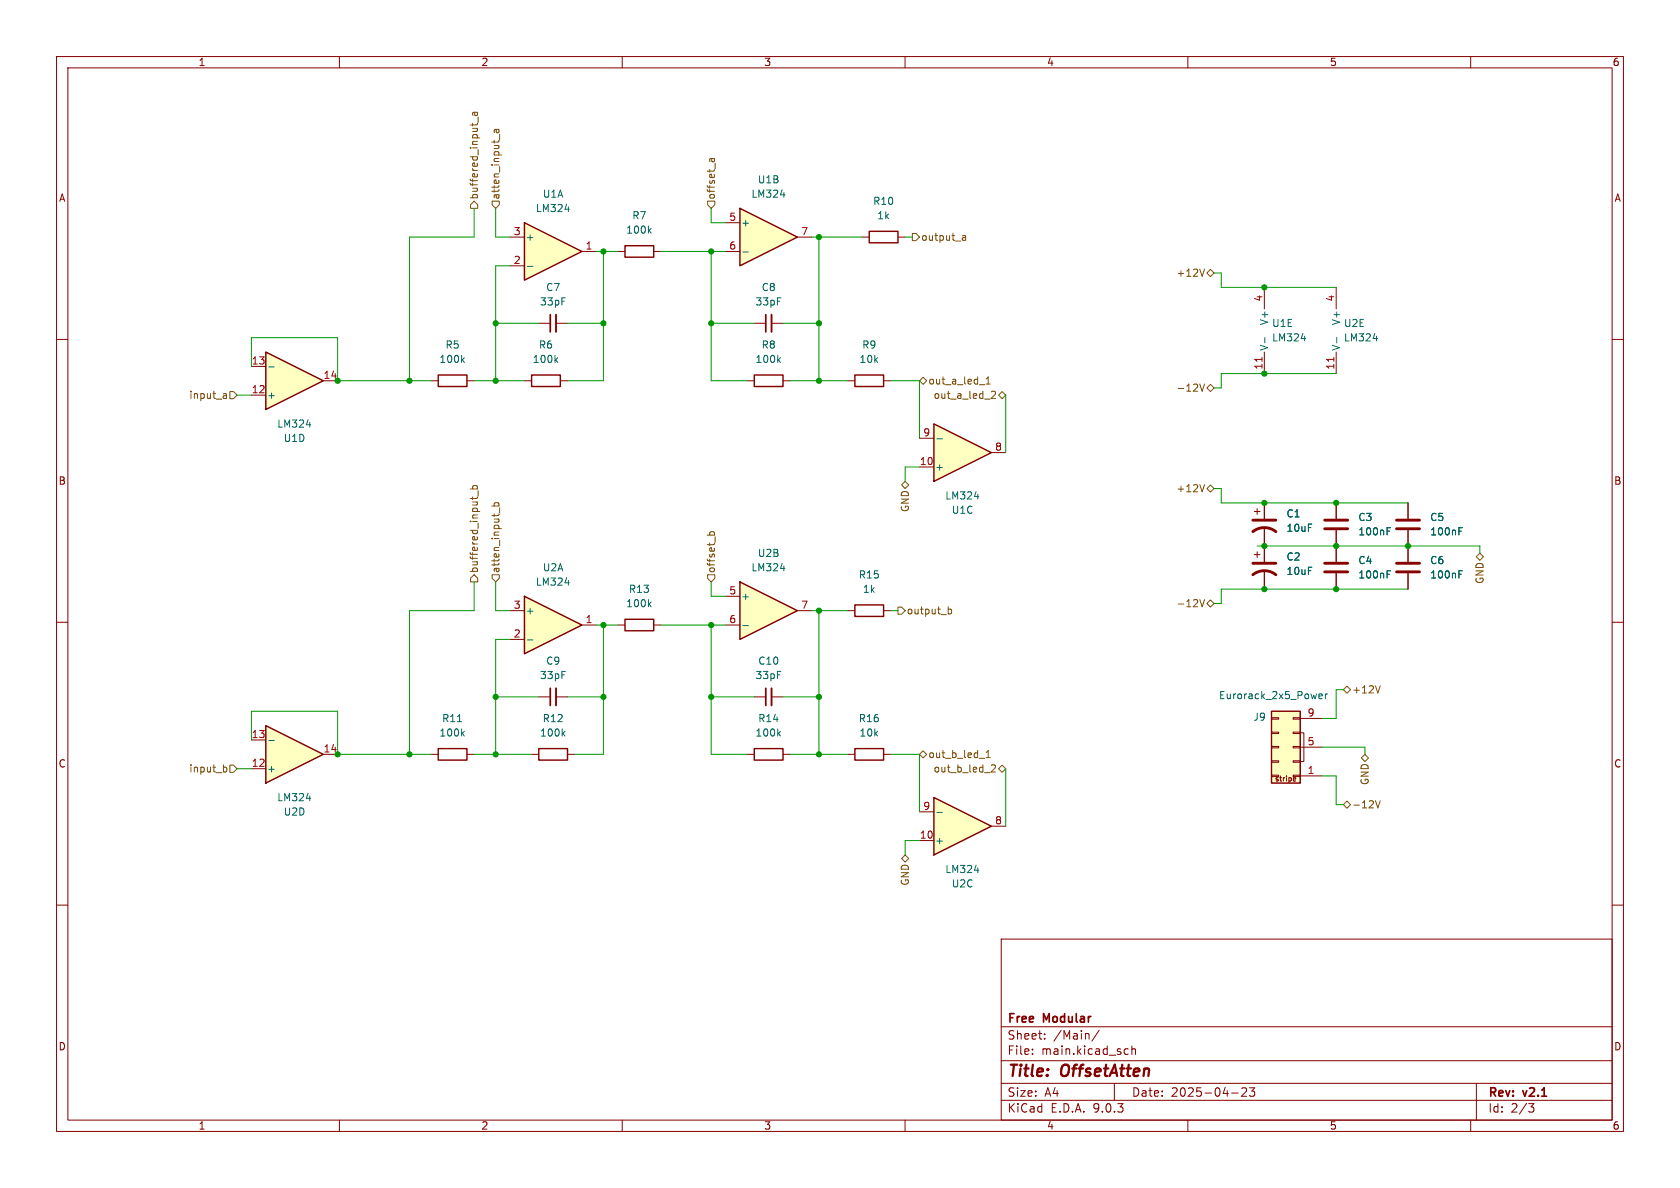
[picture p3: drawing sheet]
<svg xmlns="http://www.w3.org/2000/svg" width="297mm" height="210mm" viewBox="0 0 297 210" stroke-linecap="round" stroke-linejoin="round" font-family="sans-serif">
<g fill="none" stroke="#840000" stroke-width=".18">
<path d="M10 10h277v190h-277zM12 12h273v186h-273zM60 10v2M110 10v2M160 10v2M210 10v2M260 10v2M10 60h2M285 60h2M10 110h2M285 110h2M95.2 123.2h2.1"/>
<path d="M98.3 123.2h2M10 160h2M177 166h108v32h-108zM285 160h2M60 198v2M110 198v2M160 198v2M177 194.5h108M177 191.5h108M177 187.5h108M177 181.5h108M182.5 186.3v.1"/>
<path d="M182.5 185.5v.1M184.7 183.6v.1M184.7 182.8v.1M194.3 182.1l-1.3 2M197 191.5v3M199 185.4l.5 .1M199.5 186.3l-.5 .1M200.1 185.5l.2-.1 .4 .1v.9M200.1 184.9v1.5M210 198v2M217.7 193.2h1.2M219.5 192.4l.6-.1 .2 .1 .1 .3-.9 1.1h.9"/>
<path d="M220.9 192.3h.9l-.5 .6 .4 .1v.7l-.2 .1h-.4l-.2-.1M260 198v2M261 191.5v6.5M270.2 195.1h1l-.5 .6 .4 .1 .1 .5-.3 .3h-.4"/>
</g>
<path d="M97.3 121.7v3" fill="none" stroke="#840000" stroke-width=".3"/>
<path d="M98.3 121.7v3" fill="none" stroke="#840000" stroke-width=".33"/>
<path d="M92.7 39.4l10.2 5.1-10.2 5z" fill="#ffffc2"/>
<path d="M92.7 39.4l10.2 5.1-10.2 5z" fill="none" stroke="#840000" stroke-width=".25"/>
<path d="M90.2 41.9h2.5M90.2 47h2.5M102.9 44.5h2.5M221.7 90.4h1.1M222.2 89.9v1M223.5 88.9v2.8M223.5 93.2v3.3M133.3 123.2h2.1M136.4 123.2h2" fill="none" stroke="#840000" stroke-width=".18"/>
<path d="M99.9 37h.8M93.2 47.1h1" fill="none" stroke="#006464" stroke-width=".18"/>
<path d="M221.5 94a3.3 3.3 0 0 1 4.1 0M221.5 91.9h4.1" fill="none" stroke="#840000" stroke-width=".51"/>
<path d="M135.4 121.7v3" fill="none" stroke="#840000" stroke-width=".3"/>
<path d="M136.4 121.7v3" fill="none" stroke="#840000" stroke-width=".33"/>
<path d="M224.8 125.7h5.1v12.7h-5.1z" fill="#ffffc2"/>
<g fill="none" stroke="#840000" stroke-width=".18">
<path d="M94 133.4h1.2M100.3 133.4h1.3M224.8 126.9h1.3v.2h-1.3zM224.8 129.4h1.3v.3h-1.3zM224.8 132h1.3v.2h-1.3zM224.8 134.5h1.3v.2h-1.3zM224.8 137h1.3v.3h-1.3zM228.6 126.9h1.3v.2h-1.3zM228.6 129.4h1.3v.3h-1.3zM228.6 132h1.3v.2h-1.3zM228.6 134.5h1.3v.2h-1.3zM228.6 137h1.3v.3h-1.3z"/>
<path d="M228.7 138h.3M228.7 137.5h.2l.2 .2-.5 .1M229.9 129.5h.6v5.1h-.6M229.9 127h3.8M229.9 132.1h3.8M229.9 137.2h3.8"/>
</g>
<path d="M95.2 132.3h5.1v2.1h-5.1zM224.8 125.7h5.1v12.7h-5.1z" fill="none" stroke="#840000" stroke-width=".25"/>
<path d="M99.5 129.6l.4 .5M99.9 129.3l-.5 .5M233.2 123.1l.6-.1-.1-.3h-.4l-.1 .2v.6h.5M234.3 122.7v.8M234.7 122.7l-.4 .2" fill="none" stroke="#006464" stroke-width=".18"/>
<path d="M47 62.2l10.1 5.1-10.1 5.1z" fill="#ffffc2"/>
<path d="M47 62.2l10.1 5.1-10.1 5.1zM110.5 109.5h5.1v2h-5.1z" fill="none" stroke="#840000" stroke-width=".25"/>
<path d="M44.4 69.9h2.6M44.4 64.8h2.6M57.1 67.3h2.6M109.2 110.5h1.3M115.6 110.5h1.2" fill="none" stroke="#840000" stroke-width=".18"/>
<path d="M47.5 64.9h1M54.2 75.1h.7M114.8 106.8l.3 .5M115.1 106.4l-.5 .5" fill="none" stroke="#006464" stroke-width=".18"/>
<path d="M92.7 105.4l10.2 5.1-10.2 5.1z" fill="#ffffc2"/>
<path d="M92.7 105.4l10.2 5.1-10.2 5.1z" fill="none" stroke="#840000" stroke-width=".25"/>
<path d="M90.2 108h2.5M90.2 113h2.5M102.9 110.5h2.5" fill="none" stroke="#840000" stroke-width=".18"/>
<path d="M93.2 113.1h1M99.9 103h.8" fill="none" stroke="#006464" stroke-width=".18"/>
<path d="M165.1 74.9l10.2 5.1-10.2 5.1z" fill="#ffffc2"/>
<path d="M165.1 74.9l10.2 5.1-10.2 5.1zM133.3 132.3h5.1v2.1h-5.1z" fill="none" stroke="#840000" stroke-width=".25"/>
<path d="M162.6 77.5h2.5M162.6 82.6h2.5M175.3 80h2.5M221.7 98h1.1M222.2 97.5v1.1M223.5 96.5v2.8M223.5 100.8v3.3M132.1 133.4h1.2M138.4 133.4h1.3" fill="none" stroke="#840000" stroke-width=".18"/>
<path d="M165.6 77.6h1M172.3 87.8h.8M137.6 129.6l.4 .5M138 129.3l-.5 .5" fill="none" stroke="#006464" stroke-width=".18"/>
<path d="M221.5 99.6h4.1M221.5 101.6a3.3 3.3 0 0 1 4.1 0" fill="none" stroke="#840000" stroke-width=".51"/>
<path d="M130.8 102.9l10.2 5.1-10.2 5z" fill="#ffffc2"/>
<path d="M133.3 66.3h5.1v2h-5.1zM130.8 102.9l10.2 5.1-10.2 5zM151.1 106.9h5.1v2.1h-5.1zM151.1 132.3h5.1v2.1h-5.1z" fill="none" stroke="#840000" stroke-width=".25"/>
<g fill="none" stroke="#840000" stroke-width=".18">
<path d="M236.2 50.8v3.8M132.1 67.3h1.2M138.4 67.3h1.3M236.2 62.2v3.8M236.2 88.9v2.8M236.2 93.7v5.6M128.3 105.4h2.5M128.3 110.5h2.5M141 108h2.5M149.9 108h1.2M156.2 108h1.3M236.2 101.3v2.8"/>
<path d="M149.9 133.4h1.2M156.2 133.4h1.3"/>
</g>
<path d="M236.3 59.6v1M242.7 59.8h.8M137.6 63.6l.4 .5M138 63.2l-.5 .5M245.2 93.9h.4M245.2 93.3h.6M131.3 110.6h1M138 100.5h.8M245.2 101.5h.4M245.2 100.9h.6" fill="none" stroke="#006464" stroke-width=".18"/>
<path d="M234.2 99.6h4.1M234.2 91.9h4.1M234.2 93.5h4.1M234.2 101.1h4.1" fill="none" stroke="#840000" stroke-width=".51"/>
<path d="M235.8 63.2v.7" fill="none" stroke="#a90000" stroke-width=".18"/>
<path d="M47 128.3l10.1 5.1-10.1 5z" fill="#ffffc2"/>
<path d="M153.7 40.9h5v2h-5zM77.5 66.3h5v2h-5zM151.1 66.3h5.1v2h-5.1zM47 128.3l10.1 5.1-10.1 5zM77.5 132.3h5v2.1h-5z" fill="none" stroke="#840000" stroke-width=".25"/>
<g fill="none" stroke="#840000" stroke-width=".18">
<path d="M133.3 57.2h2.1M136.4 57.2h2M152.4 41.9h1.3M158.7 41.9h1.3M223.5 50.8v3.8M76.2 67.3h1.3M82.5 67.3h1.3M149.9 67.3h1.2M156.2 67.3h1.3M223.5 62.2v3.8M248.9 88.9v2.8M248.9 93.7v2.8"/>
<path d="M44.4 135.9h2.6M44.4 130.8h2.6M57.1 133.4h2.6M76.2 133.4h1.3M82.5 133.4h1.3"/>
</g>
<path d="M223.6 59.6v1M230 59.8h.8M81.7 63.6l.4 .5M82.1 63.2l-.5 .5M257.9 93.9h.4M257.9 93.3h.6M47.5 130.9h1M80.9 127.6h.7M81.7 129.6l.4 .5M82.1 129.3l-.5 .5M54.2 141.1h.7" fill="none" stroke="#006464" stroke-width=".18"/>
<path d="M223.1 63.2v.7" fill="none" stroke="#a90000" stroke-width=".18"/>
<path d="M246.9 91.9h4.1M246.9 93.5h4.1" fill="none" stroke="#840000" stroke-width=".51"/>
<path d="M135.4 55.6v3.1" fill="none" stroke="#840000" stroke-width=".3"/>
<path d="M136.4 55.6v3.1" fill="none" stroke="#840000" stroke-width=".33"/>
<path d="M130.8 36.8l10.2 5.1-10.2 5.1z" fill="#ffffc2"/>
<path d="M130.8 36.8l10.2 5.1-10.2 5.1zM110.5 43.4h5.1v2.1h-5.1zM94 66.3h5.1v2h-5.1z" fill="none" stroke="#840000" stroke-width=".25"/>
<path d="M128.3 39.4h2.5M95.2 57.2h2.1M98.3 57.2h2M109.2 44.5h1.3M115.6 44.5h1.2M128.3 44.5h2.5M141 41.9h2.5M92.7 67.3h1.3M99.1 67.3h1.2M248.9 96.5v2.8M248.9 101.3v2.8" fill="none" stroke="#840000" stroke-width=".18"/>
<path d="M138 34.4h.8M114.8 40.7l.3 .5M115.1 40.4l-.5 .5M131.3 44.5h1M98.2 63.6l.4 .5M98.6 63.2l-.5 .5M257.9 101.5h.4M257.9 100.9h.6" fill="none" stroke="#006464" stroke-width=".18"/>
<path d="M97.3 55.6v3.1" fill="none" stroke="#840000" stroke-width=".3"/>
<path d="M98.3 55.6v3.1" fill="none" stroke="#840000" stroke-width=".33"/>
<path d="M246.9 99.6h4.1M246.9 101.1h4.1" fill="none" stroke="#840000" stroke-width=".51"/>
<path d="M165.1 141l10.2 5.1-10.2 5z" fill="#ffffc2"/>
<path d="M165.1 141l10.2 5.1-10.2 5z" fill="none" stroke="#840000" stroke-width=".25"/>
<path d="M223.5 88.9v2.8M223.5 93.2v6.1M236.2 88.9v2.8M236.2 93.7v5.6M248.9 88.9v2.8M248.9 93.7v5.6M223.5 100.8v3.3M236.2 101.3v2.8M248.9 101.3v2.8M162.6 148.6h2.5M162.6 143.5h2.5M175.3 146.1h2.5" fill="none" stroke="#840000" stroke-width=".18"/>
<path d="M245.2 93.9h.4M245.2 93.3h.6M257.9 93.9h.4M257.9 93.3h.6M245.2 101.5h.4M245.2 100.9h.6M257.9 101.5h.4M257.9 100.9h.6M165.6 143.6h1M172.3 153.8h.8" fill="none" stroke="#006464" stroke-width=".18"/>
<g fill="none" stroke="#725600" stroke-width=".18">
<path d="M83.9 19.8v.5l.2 .2 .3-.2-.1-.5M84.4 19.8l-.8 .1v.5M83.2 36.2l.6-.6 .7 .6v.6h-1.3zM84.5 20.7v1M87 35.6h1.3v.6l-.7 .6-.6-.6zM87.7 22.9v.4l.2 .2 .3-.2-.1-.4M88.2 22.9h-.8v.5M88.3 23.7v1M125.1 35.6h1.3v.6l-.7 .6-.6-.6zM125.8 28l.1 .6M126.2 28v.6M126.3 28l-.8 .1v.5"/>
<path d="M161.3 41.3h.6l.7 .6-.7 .6h-.6zM170.2 41.7h.5v.8M170.2 42.4h.5M170.7 41.9l-.5 .2M212.9 47.6l-.4 1.2M213.4 48.3l.6-.7 .6 .7-.6 .6zM39.6 69.6h.4v.8M40 70.4h-.4M40 69.9h-.4M40.6 69.2h.7l.6 .7-.6 .6h-.7zM162.6 67.3l.6-.6 .6 .6-.6 .6zM173.1 68h1"/>
<path d="M174.3 67l.4-.4v1.3M174.3 67.9h.8M175.3 69.3l.5-.1 .2 .3-.8 .9h.8M176.5 69.9l.7-.7 .6 .7-.6 .6zM212.1 67.9l.4 1.3 .4-1.3M213.4 68.6l.6-.7 .6 .7-.6 .6zM83.1 86.4h1.3M83.6 86.4v-.3l.2-.3 .5 .1v.5M84.5 86.7v1M86.9 89.5h1.3M87.4 89.5v-.4l.2-.2 .5 .1v.5M88.3 89.8v.9"/>
<path d="M125.5 94.6v-.4l.2-.2 .5 .1v.5M159.4 85.7l.6-.6 .7 .6-.7 .7zM212.9 85.7l-.4 1.2M213.4 86.4l.6-.7 .6 .7-.6 .6zM261 98.4l.6-.6 .7 .6-.7 .7zM83.8 101.6l.7 .6v.7h-1.3v-.7zM87 101.6h1.3v.6l-.7 .7-.6-.7zM125.1 101.6h1.3v.6l-.7 .7-.6-.7zM158.7 107.3h.7l.6 .7-.6 .6h-.7zM167.6 107.7h.4l.2 .2-.1 .6h-.5M212.1 106l.4 1.3 .4-1.3M213.4 106.7l.6-.7 .6 .7-.6 .6z"/>
<path d="M39.6 135.6l.4 .1 .1 .2-.1 .4-.4 .2M40.6 135.3h.7l.6 .6-.6 .6h-.7zM162.6 133.4l.6-.7 .6 .7-.6 .6zM173.1 134.1h1M174.3 133.9h.8M174.3 133l.4-.3v1.2M175.3 135.3l.5-.1 .2 .4-.8 .9h.8M176.5 135.9l.7-.6 .6 .6-.6 .6zM237.5 121.9l.6-.6 .7 .6-.7 .7zM240.7 134l.6-.6 .6 .6-.6 .6zM244 121.2l-.4 1.3M159.4 151.8l.6-.7 .7 .7-.7 .6z"/>
<path d="M237.5 142.2l.6-.6 .7 .6-.7 .7zM243.2 141.5l.4 1.3 .4-1.3"/>
</g>
<g fill="none" stroke="#009600" stroke-width=".18">
<path d="M83.8 36.8v5.1h-11.4v25.4M87.6 36.8v5.1h2.6M125.7 36.8v2.6h2.6M87.6 57.2h7.6M90.2 47h-2.6v20.3M100.3 57.2h6.4M105.4 44.5h3.8M106.7 44.5v22.8h-6.4M116.8 44.5h11.5M125.7 44.5v22.8h6.4M125.7 57.2h7.6M138.4 57.2h6.4"/>
<path d="M143.5 41.9h8.9M144.8 41.9v25.4M160 41.9h1.3M214.6 48.3h1.3v2.5h20.3M41.9 69.9h2.5M44.4 64.8v-5.1h15.3v7.6h16.5M83.8 67.3h8.9M139.7 67.3h10.2M157.5 67.3h5.1v10.2M177.8 69.9v10.1M236.2 66h-20.3v2.6h-1.3M162.6 82.6h-2.6v2.5"/>
<path d="M214.6 86.4h1.3v2.5h33M222.2 96.5h39.4v1.3M83.8 102.9v5.1h-11.4v25.4M87.6 102.9v5.1h2.6M90.2 113h-2.6v20.4M105.4 110.5h3.8M106.7 110.5v22.9h-5.1M116.8 110.5h11.5M125.7 102.9v2.5h2.6M125.7 110.5v22.9h6.4M143.5 108h6.4M144.8 108v25.4"/>
<path d="M157.5 108h1.2M248.9 104.1h-33v2.6h-1.3M41.9 135.9h2.5M44.4 130.8v-5.1h15.3v7.7h16.5M83.8 133.4h10.2M87.6 123.2h7.6M100.3 123.2h6.4M125.7 123.2h7.6M138.4 123.2h6.4M139.7 133.4h10.2M157.5 133.4h5.1v10.1M177.8 135.9v10.2"/>
<path d="M233.7 132.1h7.6v1.3M233.7 137.2h2.5v5h1.3M237.5 121.9h-1.3v5.1h-2.5M162.6 148.6h-2.6v2.5"/>
</g>
<g fill="#009600" stroke="#009600" stroke-width=".18">
<circle cx="72.4" cy="67.3" r=".46"/>
<circle cx="59.7" cy="67.3" r=".46"/>
<circle cx="87.6" cy="67.3" r=".46"/>
<circle cx="87.6" cy="57.2" r=".46"/>
<circle cx="236.2" cy="88.9" r=".46"/>
<circle cx="223.5" cy="88.9" r=".46"/>
<circle cx="236.2" cy="96.5" r=".46"/>
<circle cx="236.2" cy="104.1" r=".46"/>
<circle cx="223.5" cy="66" r=".46"/>
<circle cx="223.5" cy="96.5" r=".46"/>
<circle cx="223.5" cy="50.8" r=".46"/>
<circle cx="248.9" cy="96.5" r=".46"/>
<circle cx="144.8" cy="123.2" r=".46"/>
<circle cx="87.6" cy="133.4" r=".46"/>
<circle cx="125.7" cy="110.5" r=".46"/>
<circle cx="125.7" cy="123.2" r=".46"/>
<circle cx="106.7" cy="110.5" r=".46"/>
<circle cx="106.7" cy="123.2" r=".46"/>
<circle cx="144.8" cy="133.4" r=".46"/>
<circle cx="144.8" cy="67.3" r=".46"/>
<circle cx="144.8" cy="108" r=".46"/>
<circle cx="223.5" cy="104.1" r=".46"/>
<circle cx="125.7" cy="44.5" r=".46"/>
<circle cx="106.7" cy="44.5" r=".46"/>
<circle cx="125.7" cy="57.2" r=".46"/>
<circle cx="144.8" cy="57.2" r=".46"/>
<circle cx="106.7" cy="57.2" r=".46"/>
<circle cx="144.8" cy="41.9" r=".46"/>
<circle cx="59.7" cy="133.4" r=".46"/>
<circle cx="72.4" cy="133.4" r=".46"/>
<circle cx="87.6" cy="123.2" r=".46"/>
</g>
<g font-size="2.8" fill="#840000">
<text x="178" y="190.9">Title:</text>
<text x="187.7" y="190.9">OffsetAtten</text>
</g>
<g font-size="2.1" fill="#840000">
<text x="178" y="184">Sheet:</text>
<text x="178" y="181.2">Free</text>
<text x="184.5" y="181.2">Modular</text>
<text x="186.2" y="184">/Main/</text>
<text x="178" y="186.7">File:</text>
<text x="184.1" y="186.7">main.kicad_sch</text>
<text x="178" y="196.9">KiCad</text>
<text x="178" y="194.1">Size:</text>
<text x="184.7" y="194.1">A4</text>
<text x="185.7" y="196.9">E.D.A.</text>
<text x="193.3" y="196.9">9.0.3</text>
<text x="200" y="194.1">Date:</text>
<text x="207" y="194.1">2025-04-23</text>
<text x="263" y="194.3">Rev:</text>
<text x="263" y="196.9">Id:</text>
<text x="267.1" y="196.9">2/3</text>
<text x="269.4" y="194.3">v2.1</text>
</g>
<g font-size="1.8" fill="#840000">
<text x="35" y="11.9">1</text>
<text x="85" y="11.9">2</text>
<text x="135" y="11.9">3</text>
<text x="185" y="11.9">4</text>
<text x="235" y="11.9">5</text>
<text x="285" y="11.9">6</text>
<text x="10.3" y="35.9">A</text>
<text x="285.3" y="35.9">A</text>
<text x="10.3" y="85.9">B</text>
<text x="285.3" y="85.9">B</text>
<text x="10.3" y="135.9">C</text>
<text x="285.3" y="135.9">C</text>
<text x="10.3" y="185.9">D</text>
<text x="285.3" y="185.9">D</text>
<text x="35" y="199.9">1</text>
<text x="85" y="199.9">2</text>
<text x="135" y="199.9">3</text>
<text x="185" y="199.9">4</text>
<text x="235" y="199.9">5</text>
<text x="285" y="199.9">6</text>
</g>
<g font-size="1.8" fill="#725600">
<text x="84.7" y="35.4" transform="rotate(-90 84.7 35.4)">buffered_input_a</text>
<text x="88.5" y="35.4" transform="rotate(-90 88.5 35.4)">atten_input_a</text>
<text x="126.6" y="35.4" transform="rotate(-90 126.6 35.4)">offset_a</text>
<text x="162.8" y="42.8">output_a</text>
<text x="207.9" y="49.1">+12V</text>
<text x="33.4" y="70.7">input_a</text>
<text x="164" y="68.2">out_a_led_1</text>
<text x="164.9" y="70.7">out_a_led_2</text>
<text x="207.9" y="69.4">-12V</text>
<text x="207.9" y="87.2">+12V</text>
<text x="160.9" y="90.6" transform="rotate(-90 160.9 90.6)">GND</text>
<text x="84.7" y="101.4" transform="rotate(-90 84.7 101.4)">buffered_input_b</text>
<text x="88.5" y="101.4" transform="rotate(-90 88.5 101.4)">atten_input_b</text>
<text x="126.6" y="101.4" transform="rotate(-90 126.6 101.4)">offset_b</text>
<text x="207.9" y="107.5">-12V</text>
<text x="262.5" y="103.3" transform="rotate(-90 262.5 103.3)">GND</text>
<text x="160.2" y="108.8">output_b</text>
<text x="239" y="122.8">+12V</text>
<text x="33.4" y="136.8">input_b</text>
<text x="164" y="134.2">out_b_led_1</text>
<text x="164.9" y="136.8">out_b_led_2</text>
<text x="239" y="143.1">-12V</text>
<text x="242.2" y="138.9" transform="rotate(-90 242.2 138.9)">GND</text>
<text x="160.9" y="156.7" transform="rotate(-90 160.9 156.7)">GND</text>
</g>
<g font-size="1.8" fill="#006464">
<text x="95.9" y="35.2">U1A</text>
<text x="132.7" y="35.2">LM324</text>
<text x="133.9" y="32.6">U1B</text>
<text x="94.6" y="37.7">LM324</text>
<text x="110.6" y="41.5">100k</text>
<text x="111.7" y="39">R7</text>
<text x="130.9" y="40.2">+</text>
<text x="154.3" y="36.4">R10</text>
<text x="155" y="39">1k</text>
<text x="92.8" y="42.8">+</text>
<text x="96.5" y="51.7">C7</text>
<text x="134.6" y="51.7">C8</text>
<text x="95.4" y="54.2">33pF</text>
<text x="133.5" y="54.2">33pF</text>
<text x="224.4" y="57.6" transform="rotate(-90 224.4 57.6)">V+</text>
<text x="224.8" y="58">U1E</text>
<text x="237.1" y="57.6" transform="rotate(-90 237.1 57.6)">V+</text>
<text x="237.5" y="58">U2E</text>
<text x="77.6" y="64.4">100k</text>
<text x="78.7" y="61.8">R5</text>
<text x="94.1" y="64.4">100k</text>
<text x="95.2" y="61.8">R6</text>
<text x="133.5" y="64.4">100k</text>
<text x="134.5" y="61.8">R8</text>
<text x="151.8" y="64.4">10k</text>
<text x="152.3" y="61.8">R9</text>
<text x="224.4" y="62.1" transform="rotate(-90 224.4 62.1)">V-</text>
<text x="224.8" y="60.6">LM324</text>
<text x="237.1" y="62.1" transform="rotate(-90 237.1 62.1)">V-</text>
<text x="237.5" y="60.6">LM324</text>
<text x="47.1" y="70.7">+</text>
<text x="48.9" y="75.8">LM324</text>
<text x="50.1" y="78.3">U1D</text>
<text x="165.2" y="83.4">+</text>
<text x="167" y="88.5">LM324</text>
<text x="168.2" y="91">U1C</text>
<text x="227.3" y="91.7">C1</text>
<text x="227.3" y="94.2">10uF</text>
<text x="240" y="92.3">C3</text>
<text x="240" y="94.8">100nF</text>
<text x="252.7" y="92.3">C5</text>
<text x="252.7" y="94.8">100nF</text>
<text x="95.9" y="101.2">U2A</text>
<text x="132.7" y="101.2">LM324</text>
<text x="133.9" y="98.7">U2B</text>
<text x="227.3" y="99.3">C2</text>
<text x="227.3" y="101.8">10uF</text>
<text x="240" y="99.9">C4</text>
<text x="252.7" y="99.9">C6</text>
<text x="94.6" y="103.7">LM324</text>
<text x="110.6" y="107.5">100k</text>
<text x="111.1" y="105">R13</text>
<text x="130.9" y="106.3">+</text>
<text x="151.7" y="102.5">R15</text>
<text x="152.4" y="105">1k</text>
<text x="240" y="102.5">100nF</text>
<text x="252.7" y="102.5">100nF</text>
<text x="92.8" y="108.8">+</text>
<text x="96.5" y="117.7">C9</text>
<text x="134" y="117.7">C10</text>
<text x="95.4" y="120.2">33pF</text>
<text x="133.5" y="120.2">33pF</text>
<text x="215.4" y="123.8">Eurorack_2x5_Power</text>
<text x="77.6" y="130.4">100k</text>
<text x="78.1" y="127.9">R11</text>
<text x="95.4" y="130.4">100k</text>
<text x="95.8" y="127.9">R12</text>
<text x="133.5" y="130.4">100k</text>
<text x="133.9" y="127.9">R14</text>
<text x="151.7" y="127.9">R16</text>
<text x="151.8" y="130.4">10k</text>
<text x="221.5" y="127.6">J9</text>
<text x="47.1" y="136.8">+</text>
<text x="48.9" y="141.8">LM324</text>
<text x="50.1" y="144.4">U2D</text>
<text x="165.2" y="149.5">+</text>
<text x="167" y="154.5">LM324</text>
<text x="168.2" y="157.1">U2C</text>
</g>
<g font-size="1.8" fill="#a90000">
<text x="90.7" y="41.7">3</text>
<text x="128.8" y="39.1">5</text>
<text x="141.5" y="41.7">7</text>
<text x="90.7" y="46.7">2</text>
<text x="103.4" y="44.2">1</text>
<text x="128.8" y="44.2">6</text>
<text x="223.3" y="53.4" transform="rotate(-90 223.3 53.4)">4</text>
<text x="236" y="53.4" transform="rotate(-90 236 53.4)">4</text>
<text x="44.4" y="64.5">13</text>
<text x="223.3" y="65.4" transform="rotate(-90 223.3 65.4)">11</text>
<text x="236" y="65.4" transform="rotate(-90 236 65.4)">11</text>
<text x="44.4" y="69.6">12</text>
<text x="57.1" y="67.1">14</text>
<text x="163.1" y="77.2">9</text>
<text x="162.5" y="82.3">10</text>
<text x="175.8" y="79.8">8</text>
<text x="90.7" y="107.7">3</text>
<text x="128.8" y="105.2">5</text>
<text x="141.5" y="107.7">7</text>
<text x="90.7" y="112.8">2</text>
<text x="103.4" y="110.2">1</text>
<text x="128.8" y="110.2">6</text>
<text x="44.4" y="130.6">13</text>
<text x="231.1" y="126.7">9</text>
<text x="231.1" y="131.8">5</text>
<text x="44.4" y="135.6">12</text>
<text x="57.1" y="133.1">14</text>
<text x="231.1" y="136.9">1</text>
<text x="163.1" y="143.3">9</text>
<text x="162.5" y="148.3">10</text>
<text x="175.8" y="145.8">8</text>
</g>
<text font-size="1.3" fill="#840000" x="225.3" y="138.3">stripe</text>
</svg>
